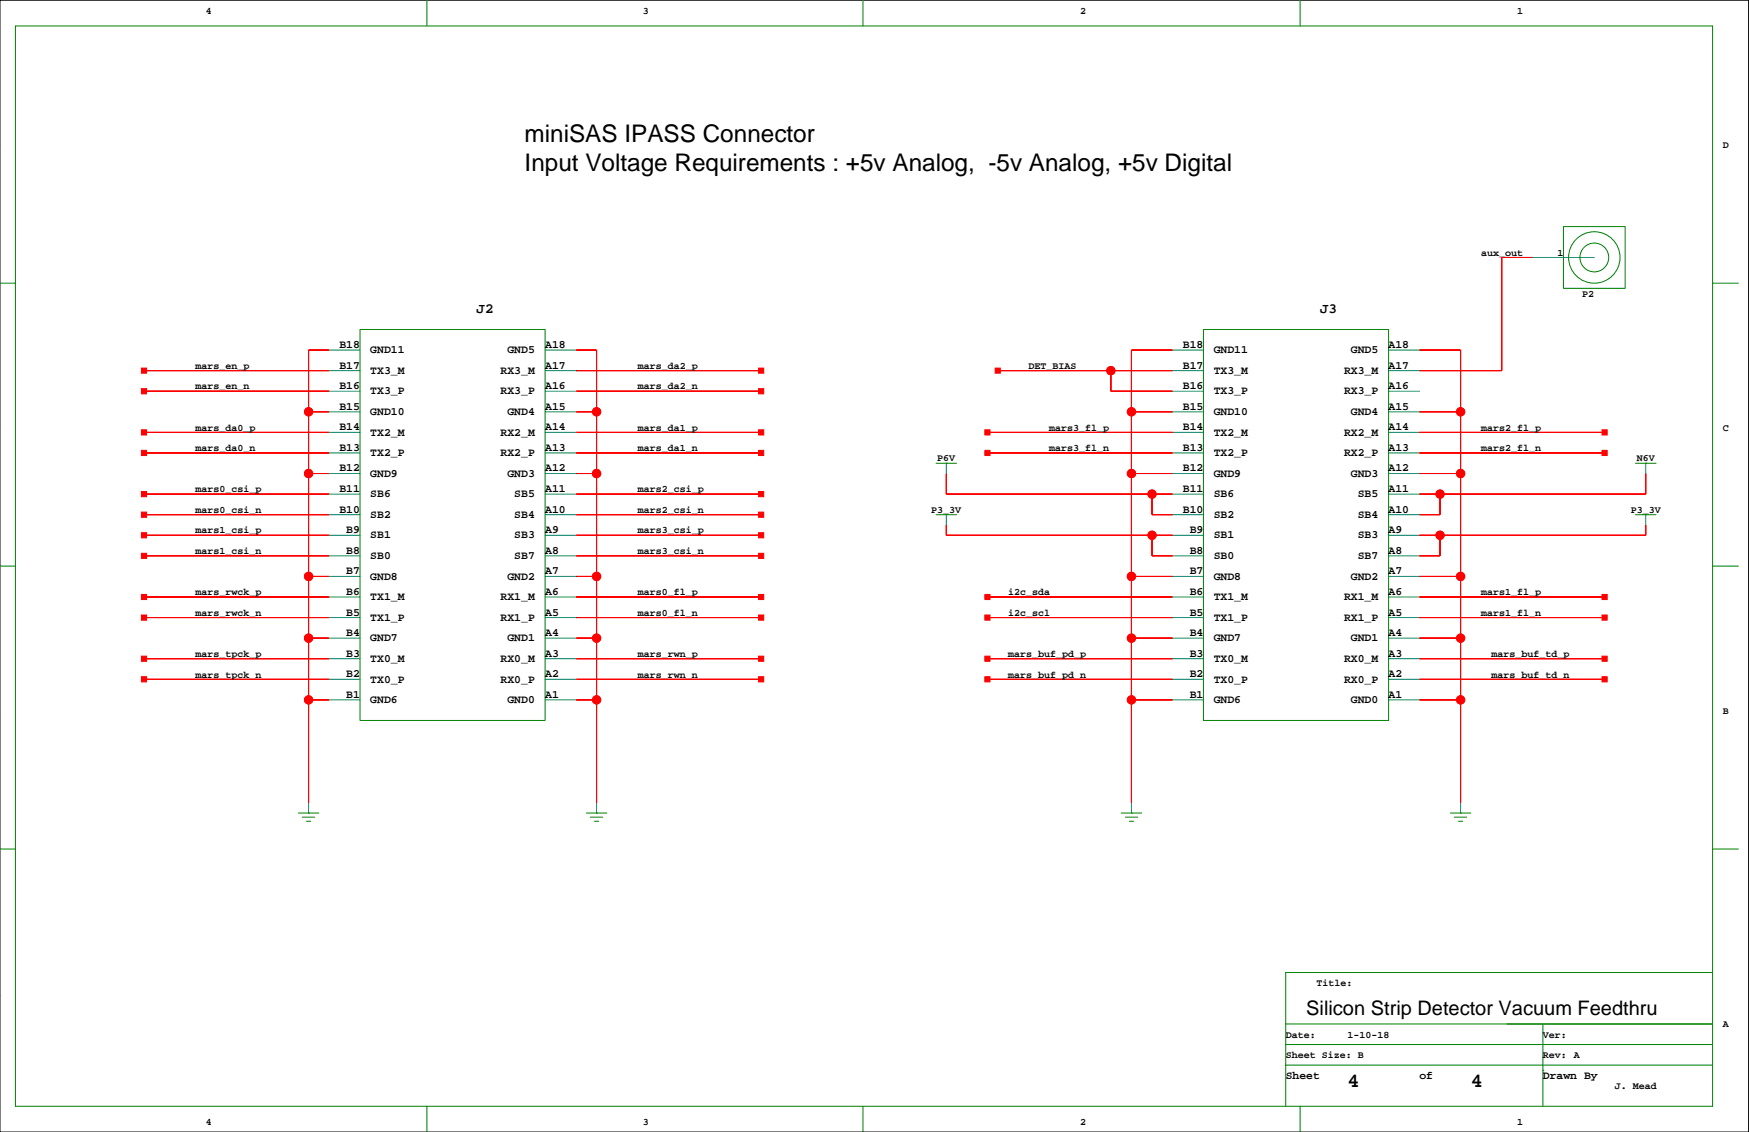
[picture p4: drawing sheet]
<svg xmlns="http://www.w3.org/2000/svg" width="432mm" height="279mm" viewBox="0 0 432 279" stroke-linecap="round" stroke-linejoin="round" font-family="sans-serif">
<path d="M0 .1h431.7v279.3h-431.7z" fill="none" stroke="#000" stroke-width=".25"/>
<g fill="none" stroke="#008000" stroke-width=".25">
<path d="M3.8 6.4h419v266.7h-419zM105.4 .1v6.3M213.1 .1v6.3M321 .1v6.3M386 55.9h15.2v15.3h-15.2zM0 69.9h3.8M422.8 69.9h6.4M88.9 81.3h45.7v96.5h-45.7zM297.1 81.3h45.7v96.5h-45.7zM231.1 114.3h5.1M233.6 114.3h.1M403.8 114.3h5"/>
<path d="M406.3 114.3h.1M0 139.7h3.8M231.1 127h5.1M233.6 127h.1M403.8 127h5M406.3 127h.1M422.8 139.7h6.4M0 209.6h3.8M73.6 200.7h5.1M74.7 201.7h3M75.7 202.7h1M76.2 200.7h.1"/>
<path d="M144.7 200.7h5.1M145.8 201.7h3M146.8 202.7h1M147.3 200.7h.1M276.8 200.7h5.1M277.8 201.7h3.1M278.8 202.7h1M279.3 200.7h.1M358.1 200.7h5M359.1 201.7h3M360.1 202.7h1M360.6 200.7h.1"/>
<path d="M422.8 209.6h6.4M317.4 257.8h105.4M317.4 252.7h105.4M380.9 252.7v20.4M422.8 240h-105.4v33.1M105.4 273.1v6.3M213.1 273.1v6.3M317.4 262.9h105.4M321 273.1v6.3M380.9 264.2h.1"/>
<circle cx="393.6" cy="63.5" r="3.6"/>
<circle cx="393.6" cy="63.5" r="6.3"/>
</g>
<g fill="none" stroke="#008080" stroke-width=".25">
<path d="M378.4 63.5h15.2M81.3 86.4h7.6M81.3 91.5h7.6M81.3 96.6h7.6M134.6 86.4h7.6M134.6 91.5h7.6M134.6 96.6h7.6M289.5 86.4h7.6M289.5 91.5h7.6M289.5 96.6h7.6M342.8 86.4h7.6M342.8 91.5h7.6"/>
<path d="M342.8 96.6h7.6M81.3 101.6h7.6M81.3 106.7h7.6M81.3 111.8h7.6M81.3 116.9h7.6M134.6 101.6h7.6M134.6 106.7h7.6M134.6 111.8h7.6M134.6 116.9h7.6M233.6 114.3v2.6M289.5 101.6h7.6M289.5 106.7h7.6"/>
<path d="M289.5 111.8h7.6M289.5 116.9h7.6M342.8 101.6h7.6M342.8 106.7h7.6M342.8 111.8h7.6M342.8 116.9h7.6M406.3 114.3v2.6M81.3 122h7.6M81.3 127h7.6M81.3 132.1h7.6M81.3 137.2h7.6M134.6 122h7.6"/>
<path d="M134.6 127h7.6M134.6 132.1h7.6M134.6 137.2h7.6M233.6 127v2.6M289.5 122h7.6M289.5 127h7.6M289.5 132.1h7.6M289.5 137.2h7.6M342.8 122h7.6M342.8 127h7.6M342.8 132.1h7.6M342.8 137.2h7.6"/>
<path d="M406.3 127v2.6M81.3 142.3h7.6M81.3 152.4h7.6M81.3 157.5h7.6M81.3 147.3h7.6M134.6 142.3h7.6M134.6 152.4h7.6M134.6 157.5h7.6M134.6 147.3h7.6M289.5 142.3h7.6M289.5 152.4h7.6M289.5 157.5h7.6"/>
<path d="M289.5 147.3h7.6M342.8 142.3h7.6M342.8 152.4h7.6M342.8 157.5h7.6M342.8 147.3h7.6M81.3 162.6h7.6M81.3 167.7h7.6M81.3 172.7h7.6M134.6 162.6h7.6M134.6 167.7h7.6M134.6 172.7h7.6M289.5 162.6h7.6"/>
<path d="M289.5 167.7h7.6M289.5 172.7h7.6M342.8 162.6h7.6M342.8 167.7h7.6M342.8 172.7h7.6M76.2 198.1v2.6M147.3 198.1v2.6M279.3 198.1v2.6M360.6 198.1v2.6"/>
</g>
<g fill="#f00" stroke="#f00" stroke-width=".25">
<path d="M233.6 116.9v5.1z" fill-rule="evenodd"/>
<path d="M233.6 122h50.8z" fill-rule="evenodd"/>
<path d="M284.4 122h5.1z" fill-rule="evenodd"/>
<path d="M284.4 122v5z" fill-rule="evenodd"/>
<path d="M284.4 127h5.1z" fill-rule="evenodd"/>
<path d="M274.3 91.5v5.1z" fill-rule="evenodd"/>
<path d="M274.3 96.6h15.2z" fill-rule="evenodd"/>
<path d="M246.3 91.5h28z" fill-rule="evenodd"/>
<path d="M274.3 91.5h15.2z" fill-rule="evenodd"/>
<path d="M245.7 90.8h1.3v1.3h-1.3z" fill-rule="evenodd"/>
<path d="M406.3 116.9v5.1z" fill-rule="evenodd"/>
<path d="M355.5 122h50.8z" fill-rule="evenodd"/>
<path d="M350.4 122h5.1z" fill-rule="evenodd"/>
<path d="M350.4 127h5.1z" fill-rule="evenodd"/>
<path d="M355.5 122v5z" fill-rule="evenodd"/>
<path d="M370.8 63.5h7.6z" fill-rule="evenodd"/>
<path d="M350.4 91.5h20.4z" fill-rule="evenodd"/>
<path d="M370.8 63.5v28z" fill-rule="evenodd"/>
<path d="M35.6 106.7h45.7z" fill-rule="evenodd"/>
<path d="M34.9 106.1h1.3v1.3h-1.3z" fill-rule="evenodd"/>
<path d="M35.6 111.8h45.7z" fill-rule="evenodd"/>
<path d="M34.9 111.2h1.3v1.2h-1.3z" fill-rule="evenodd"/>
<path d="M142.2 162.6h45.7z" fill-rule="evenodd"/>
<path d="M187.3 162h1.3v1.2h-1.3z" fill-rule="evenodd"/>
<path d="M142.2 167.7h45.7z" fill-rule="evenodd"/>
<path d="M187.3 167h1.3v1.3h-1.3z" fill-rule="evenodd"/>
<path d="M142.2 147.3h45.7z" fill-rule="evenodd"/>
<path d="M187.3 146.7h1.3v1.3h-1.3z" fill-rule="evenodd"/>
<path d="M142.2 152.4h45.7z" fill-rule="evenodd"/>
<path d="M187.3 151.8h1.3v1.3h-1.3z" fill-rule="evenodd"/>
<path d="M35.6 96.6h45.7z" fill-rule="evenodd"/>
<path d="M34.9 95.9h1.3v1.3h-1.3z" fill-rule="evenodd"/>
<path d="M35.6 91.5h45.7z" fill-rule="evenodd"/>
<path d="M34.9 90.8h1.3v1.3h-1.3z" fill-rule="evenodd"/>
<path d="M35.6 122h45.7z" fill-rule="evenodd"/>
<path d="M34.9 121.3h1.3v1.3h-1.3z" fill-rule="evenodd"/>
<path d="M35.6 127h45.7z" fill-rule="evenodd"/>
<path d="M34.9 126.4h1.3v1.3h-1.3z" fill-rule="evenodd"/>
<path d="M35.6 132.1h45.7z" fill-rule="evenodd"/>
<path d="M34.9 131.5h1.3v1.2h-1.3z" fill-rule="evenodd"/>
<path d="M35.6 137.2h45.7z" fill-rule="evenodd"/>
<path d="M34.9 136.6h1.3v1.2h-1.3z" fill-rule="evenodd"/>
<path d="M142.2 91.5h45.7z" fill-rule="evenodd"/>
<path d="M187.3 90.8h1.3v1.3h-1.3z" fill-rule="evenodd"/>
<path d="M142.2 96.6h45.7z" fill-rule="evenodd"/>
<path d="M187.3 95.9h1.3v1.3h-1.3z" fill-rule="evenodd"/>
<path d="M142.2 106.7h45.7z" fill-rule="evenodd"/>
<path d="M187.3 106.1h1.3v1.3h-1.3z" fill-rule="evenodd"/>
<path d="M142.2 111.8h45.7z" fill-rule="evenodd"/>
<path d="M187.3 111.2h1.3v1.2h-1.3z" fill-rule="evenodd"/>
<path d="M142.2 122h45.7z" fill-rule="evenodd"/>
<path d="M187.3 121.3h1.3v1.3h-1.3z" fill-rule="evenodd"/>
<path d="M142.2 127h45.7z" fill-rule="evenodd"/>
<path d="M187.3 126.4h1.3v1.3h-1.3z" fill-rule="evenodd"/>
<path d="M142.2 132.1h45.7z" fill-rule="evenodd"/>
<path d="M187.3 131.5h1.3v1.2h-1.3z" fill-rule="evenodd"/>
<path d="M142.2 137.2h45.7z" fill-rule="evenodd"/>
<path d="M187.3 136.6h1.3v1.2h-1.3z" fill-rule="evenodd"/>
<path d="M279.3 142.3h10.2z" fill-rule="evenodd"/>
<path d="M279.3 172.7v25.4z" fill-rule="evenodd"/>
<path d="M279.3 157.5h10.2z" fill-rule="evenodd"/>
<path d="M279.3 172.7h10.2z" fill-rule="evenodd"/>
<path d="M279.3 157.5v15.2z" fill-rule="evenodd"/>
<path d="M279.3 142.3v15.2z" fill-rule="evenodd"/>
<path d="M279.3 116.9v25.4z" fill-rule="evenodd"/>
<path d="M279.3 116.9h10.2z" fill-rule="evenodd"/>
<path d="M279.3 86.4h10.2z" fill-rule="evenodd"/>
<path d="M279.3 86.4v15.2z" fill-rule="evenodd"/>
<path d="M279.3 101.6v15.3z" fill-rule="evenodd"/>
<path d="M279.3 101.6h10.2z" fill-rule="evenodd"/>
<path d="M360.6 142.3v15.2z" fill-rule="evenodd"/>
<path d="M360.6 157.5v15.2z" fill-rule="evenodd"/>
<path d="M360.6 172.7v25.4z" fill-rule="evenodd"/>
<path d="M350.4 172.7h10.2z" fill-rule="evenodd"/>
<path d="M350.4 157.5h10.2z" fill-rule="evenodd"/>
<path d="M350.4 142.3h10.2z" fill-rule="evenodd"/>
<path d="M360.6 116.9v25.4z" fill-rule="evenodd"/>
<path d="M360.6 86.4v15.2z" fill-rule="evenodd"/>
<path d="M360.6 101.6v15.3z" fill-rule="evenodd"/>
<path d="M350.4 101.6h10.2z" fill-rule="evenodd"/>
<path d="M350.4 116.9h10.2z" fill-rule="evenodd"/>
<path d="M350.4 86.4h10.2z" fill-rule="evenodd"/>
<path d="M76.2 172.7v25.4z" fill-rule="evenodd"/>
<path d="M76.2 172.7h5.1z" fill-rule="evenodd"/>
<path d="M76.2 157.5v15.2z" fill-rule="evenodd"/>
<path d="M76.2 142.3h5.1z" fill-rule="evenodd"/>
<path d="M76.2 116.9h5.1z" fill-rule="evenodd"/>
<path d="M76.2 86.4h5.1z" fill-rule="evenodd"/>
<path d="M76.2 86.4v15.2z" fill-rule="evenodd"/>
<path d="M76.2 101.6h5.1z" fill-rule="evenodd"/>
<path d="M76.2 116.9v25.4z" fill-rule="evenodd"/>
<path d="M76.2 142.3v15.2z" fill-rule="evenodd"/>
<path d="M76.2 157.5h5.1z" fill-rule="evenodd"/>
<path d="M76.2 101.6v15.3z" fill-rule="evenodd"/>
<path d="M147.3 172.7v25.4z" fill-rule="evenodd"/>
<path d="M142.2 101.6h5.1z" fill-rule="evenodd"/>
<path d="M142.2 116.9h5.1z" fill-rule="evenodd"/>
<path d="M142.2 172.7h5.1z" fill-rule="evenodd"/>
<path d="M147.3 157.5v15.2z" fill-rule="evenodd"/>
<path d="M142.2 157.5h5.1z" fill-rule="evenodd"/>
<path d="M147.3 142.3v15.2z" fill-rule="evenodd"/>
<path d="M142.2 142.3h5.1z" fill-rule="evenodd"/>
<path d="M142.2 86.4h5.1z" fill-rule="evenodd"/>
<path d="M147.3 86.4v15.2z" fill-rule="evenodd"/>
<path d="M147.3 116.9v25.4z" fill-rule="evenodd"/>
<path d="M147.3 101.6v15.3z" fill-rule="evenodd"/>
<path d="M35.6 147.3h45.7z" fill-rule="evenodd"/>
<path d="M34.9 146.7h1.3v1.3h-1.3z" fill-rule="evenodd"/>
<path d="M35.6 152.4h45.7z" fill-rule="evenodd"/>
<path d="M34.9 151.8h1.3v1.3h-1.3z" fill-rule="evenodd"/>
<path d="M243.8 162.6h45.7z" fill-rule="evenodd"/>
<path d="M243.1 162h1.3v1.2h-1.3z" fill-rule="evenodd"/>
<path d="M243.8 167.7h45.7z" fill-rule="evenodd"/>
<path d="M243.1 167h1.3v1.3h-1.3z" fill-rule="evenodd"/>
<path d="M350.4 162.6h45.7z" fill-rule="evenodd"/>
<path d="M395.5 162h1.3v1.2h-1.3z" fill-rule="evenodd"/>
<path d="M350.4 167.7h45.7z" fill-rule="evenodd"/>
<path d="M395.5 167h1.3v1.3h-1.3z" fill-rule="evenodd"/>
<path d="M243.8 147.3h45.7z" fill-rule="evenodd"/>
<path d="M243.1 146.7h1.3v1.3h-1.3z" fill-rule="evenodd"/>
<path d="M243.8 152.4h45.7z" fill-rule="evenodd"/>
<path d="M243.1 151.8h1.3v1.3h-1.3z" fill-rule="evenodd"/>
<path d="M35.6 162.6h45.7z" fill-rule="evenodd"/>
<path d="M34.9 162h1.3v1.2h-1.3z" fill-rule="evenodd"/>
<path d="M35.6 167.7h45.7z" fill-rule="evenodd"/>
<path d="M34.9 167h1.3v1.3h-1.3z" fill-rule="evenodd"/>
<path d="M350.4 147.3h45.7z" fill-rule="evenodd"/>
<path d="M395.5 146.7h1.3v1.3h-1.3z" fill-rule="evenodd"/>
<path d="M350.4 152.4h45.7z" fill-rule="evenodd"/>
<path d="M395.5 151.8h1.3v1.3h-1.3z" fill-rule="evenodd"/>
<path d="M406.3 129.6v2.5z" fill-rule="evenodd"/>
<path d="M355.5 132.1h50.8z" fill-rule="evenodd"/>
<path d="M350.4 137.2h5.1z" fill-rule="evenodd"/>
<path d="M355.5 132.1v5.1z" fill-rule="evenodd"/>
<path d="M350.4 132.1h5.1z" fill-rule="evenodd"/>
<path d="M233.6 129.6v2.5z" fill-rule="evenodd"/>
<path d="M233.6 132.1h50.8z" fill-rule="evenodd"/>
<path d="M284.4 137.2h5.1z" fill-rule="evenodd"/>
<path d="M284.4 132.1v5.1z" fill-rule="evenodd"/>
<path d="M284.4 132.1h5.1z" fill-rule="evenodd"/>
<path d="M350.4 106.7h45.7z" fill-rule="evenodd"/>
<path d="M395.5 106.1h1.3v1.3h-1.3z" fill-rule="evenodd"/>
<path d="M350.4 111.8h45.7z" fill-rule="evenodd"/>
<path d="M395.5 111.2h1.3v1.2h-1.3z" fill-rule="evenodd"/>
<path d="M243.8 106.7h45.7z" fill-rule="evenodd"/>
<path d="M243.1 106.1h1.3v1.3h-1.3z" fill-rule="evenodd"/>
<path d="M243.8 111.8h45.7z" fill-rule="evenodd"/>
<path d="M243.1 111.2h1.3v1.2h-1.3z" fill-rule="evenodd"/>
<circle cx="284.4" cy="122" r="1.02"/>
<circle cx="274.3" cy="91.5" r="1.02"/>
<circle cx="355.5" cy="122" r="1.02"/>
<circle cx="279.3" cy="172.7" r="1.02"/>
<circle cx="279.3" cy="157.5" r="1.02"/>
<circle cx="279.3" cy="142.3" r="1.02"/>
<circle cx="279.3" cy="116.9" r="1.02"/>
<circle cx="279.3" cy="101.6" r="1.02"/>
<circle cx="360.6" cy="172.7" r="1.02"/>
<circle cx="360.6" cy="157.5" r="1.02"/>
<circle cx="360.6" cy="142.3" r="1.02"/>
<circle cx="360.6" cy="101.6" r="1.02"/>
<circle cx="360.6" cy="116.9" r="1.02"/>
<circle cx="76.2" cy="172.7" r="1.02"/>
<circle cx="76.2" cy="142.3" r="1.02"/>
<circle cx="76.2" cy="157.5" r="1.02"/>
<circle cx="76.2" cy="116.9" r="1.02"/>
<circle cx="76.2" cy="101.6" r="1.02"/>
<circle cx="147.3" cy="172.7" r="1.02"/>
<circle cx="147.3" cy="157.5" r="1.02"/>
<circle cx="147.3" cy="142.3" r="1.02"/>
<circle cx="147.3" cy="116.9" r="1.02"/>
<circle cx="147.3" cy="101.6" r="1.02"/>
<circle cx="355.5" cy="132.1" r="1.02"/>
<circle cx="284.4" cy="132.1" r="1.02"/>
</g>
<g fill="none" stroke="#f00" stroke-width=".25">
<path d="M378.4 63.5h-7.6v28h-20.4M35.6 96.6h45.7M35.6 91.5h45.7M81.3 86.4h-5.1v111.7M142.2 96.6h45.7M142.2 91.5h45.7M142.2 86.4h5.1v111.7M246.3 91.5h43.2M274.3 91.5v5.1h15.2M289.5 86.4h-10.2v111.7M350.4 86.4h10.2v111.7M35.6 106.7h45.7"/>
<path d="M35.6 111.8h45.7M76.2 116.9h5.1M76.2 101.6h5.1M142.2 106.7h45.7M142.2 111.8h45.7M142.2 116.9h5.1M142.2 101.6h5.1M233.6 116.9v5.1h55.9M243.8 106.7h45.7M243.8 111.8h45.7M279.3 116.9h10.2M279.3 101.6h10.2"/>
<path d="M350.4 106.7h45.7M350.4 111.8h45.7M350.4 116.9h10.2M350.4 101.6h10.2M406.3 116.9v5.1h-55.9M35.6 122h45.7M35.6 127h45.7M35.6 132.1h45.7M35.6 137.2h45.7M142.2 122h45.7M142.2 127h45.7M142.2 132.1h45.7"/>
<path d="M142.2 137.2h45.7M233.6 129.6v2.5h55.9M284.4 122v5h5.1M284.4 132.1v5.1h5.1M355.5 122v5h-5.1M355.5 132.1v5.1h-5.1M406.3 129.6v2.5h-55.9M35.6 147.3h45.7M35.6 152.4h45.7M76.2 142.3h5.1M76.2 157.5h5.1M142.2 147.3h45.7"/>
<path d="M142.2 152.4h45.7M142.2 142.3h5.1M142.2 157.5h5.1M243.8 147.3h45.7M243.8 152.4h45.7M279.3 142.3h10.2M279.3 157.5h10.2M350.4 147.3h45.7M350.4 152.4h45.7M350.4 142.3h10.2M350.4 157.5h10.2M35.6 162.6h45.7"/>
<path d="M35.6 167.7h45.7M76.2 172.7h5.1M142.2 162.6h45.7M142.2 167.7h45.7M142.2 172.7h5.1M243.8 162.6h45.7M243.8 167.7h45.7M279.3 172.7h10.2M350.4 162.6h45.7M350.4 167.7h45.7M350.4 172.7h10.2"/>
<circle cx="274.3" cy="91.5" r="1.02"/>
<circle cx="76.2" cy="101.6" r="1.02"/>
<circle cx="76.2" cy="116.9" r="1.02"/>
<circle cx="147.3" cy="101.6" r="1.02"/>
<circle cx="147.3" cy="116.9" r="1.02"/>
<circle cx="279.3" cy="101.6" r="1.02"/>
<circle cx="279.3" cy="116.9" r="1.02"/>
<circle cx="360.6" cy="101.6" r="1.02"/>
<circle cx="360.6" cy="116.9" r="1.02"/>
<circle cx="284.4" cy="122" r="1.02"/>
<circle cx="284.4" cy="132.1" r="1.02"/>
<circle cx="355.5" cy="122" r="1.02"/>
<circle cx="355.5" cy="132.1" r="1.02"/>
<circle cx="76.2" cy="157.5" r="1.02"/>
<circle cx="76.2" cy="142.3" r="1.02"/>
<circle cx="147.3" cy="142.3" r="1.02"/>
<circle cx="147.3" cy="157.5" r="1.02"/>
<circle cx="279.3" cy="142.3" r="1.02"/>
<circle cx="279.3" cy="157.5" r="1.02"/>
<circle cx="360.6" cy="157.5" r="1.02"/>
<circle cx="360.6" cy="142.3" r="1.02"/>
<circle cx="76.2" cy="172.7" r="1.02"/>
<circle cx="147.3" cy="172.7" r="1.02"/>
<circle cx="279.3" cy="172.7" r="1.02"/>
<circle cx="360.6" cy="172.7" r="1.02"/>
</g>
<g font-size="6">
<text x="129.5" y="35">miniSAS IPASS Connector</text>
<text x="129.5" y="42.2">Input Voltage Requirements : +5v Analog, -5v Analog, +5v Digital</text>
</g>
<g font-size="4.9">
<text x="322.5" y="250.6">Silicon Strip Detector Vacuum Feedthru</text>
<text x="332.7" y="268.4">4</text>
<text x="363.1" y="268.4">4</text>
</g>
<g font-size="3.5">
<text x="117.7" y="77.2">J2</text>
<text x="325.9" y="77.2">J3</text>
</g>
<g font-size="2.8">
<text x="83.8" y="85.9">B18</text>
<text x="91.4" y="87.2">GND11</text>
<text x="125.3" y="87.2">GND5</text>
<text x="134.6" y="85.9">A18</text>
<text x="292" y="85.9">B18</text>
<text x="299.7" y="87.2">GND11</text>
<text x="333.5" y="87.2">GND5</text>
<text x="342.8" y="85.9">A18</text>
<text x="83.8" y="91">B17</text>
<text x="91.4" y="92.3">TX3_M</text>
<text x="123.6" y="92.3">RX3_M</text>
<text x="134.6" y="91">A17</text>
<text x="292" y="91">B17</text>
<text x="299.7" y="92.3">TX3_M</text>
<text x="331.8" y="92.3">RX3_M</text>
<text x="342.8" y="91">A17</text>
<text x="83.8" y="96.1">B16</text>
<text x="83.8" y="101.1">B15</text>
<text x="91.4" y="97.4">TX3_P</text>
<text x="123.6" y="97.4">RX3_P</text>
<text x="134.6" y="96.1">A16</text>
<text x="134.6" y="101.1">A15</text>
<text x="292" y="96.1">B16</text>
<text x="292" y="101.1">B15</text>
<text x="299.7" y="97.4">TX3_P</text>
<text x="331.8" y="97.4">RX3_P</text>
<text x="342.8" y="96.1">A16</text>
<text x="342.8" y="101.1">A15</text>
<text x="83.8" y="106.2">B14</text>
<text x="91.4" y="102.4">GND10</text>
<text x="91.4" y="107.5">TX2_M</text>
<text x="123.6" y="107.5">RX2_M</text>
<text x="125.3" y="102.4">GND4</text>
<text x="134.6" y="106.2">A14</text>
<text x="292" y="106.2">B14</text>
<text x="299.7" y="102.4">GND10</text>
<text x="299.7" y="107.5">TX2_M</text>
<text x="331.8" y="107.5">RX2_M</text>
<text x="333.5" y="102.4">GND4</text>
<text x="342.8" y="106.2">A14</text>
<text x="83.8" y="111.3">B13</text>
<text x="91.4" y="112.6">TX2_P</text>
<text x="123.6" y="112.6">RX2_P</text>
<text x="134.6" y="111.3">A13</text>
<text x="292" y="111.3">B13</text>
<text x="299.7" y="112.6">TX2_P</text>
<text x="331.8" y="112.6">RX2_P</text>
<text x="342.8" y="111.3">A13</text>
<text x="83.8" y="116.4">B12</text>
<text x="91.4" y="117.7">GND9</text>
<text x="125.3" y="117.7">GND3</text>
<text x="134.6" y="116.4">A12</text>
<text x="292" y="116.4">B12</text>
<text x="299.7" y="117.7">GND9</text>
<text x="333.5" y="117.7">GND3</text>
<text x="342.8" y="116.4">A12</text>
<text x="83.8" y="121.5">B11</text>
<text x="91.4" y="122.7">SB6</text>
<text x="127" y="122.7">SB5</text>
<text x="134.6" y="121.5">A11</text>
<text x="292" y="121.5">B11</text>
<text x="299.7" y="122.7">SB6</text>
<text x="335.2" y="122.7">SB5</text>
<text x="342.8" y="121.5">A11</text>
<text x="83.8" y="126.5">B10</text>
<text x="85.5" y="131.6">B9</text>
<text x="91.4" y="127.8">SB2</text>
<text x="127" y="127.8">SB4</text>
<text x="134.6" y="126.5">A10</text>
<text x="134.6" y="131.6">A9</text>
<text x="292" y="126.5">B10</text>
<text x="293.7" y="131.6">B9</text>
<text x="299.7" y="127.8">SB2</text>
<text x="335.2" y="127.8">SB4</text>
<text x="342.8" y="126.5">A10</text>
<text x="342.8" y="131.6">A9</text>
<text x="85.5" y="136.7">B8</text>
<text x="91.4" y="132.9">SB1</text>
<text x="91.4" y="138">SB0</text>
<text x="127" y="132.9">SB3</text>
<text x="127" y="138">SB7</text>
<text x="134.6" y="136.7">A8</text>
<text x="293.7" y="136.7">B8</text>
<text x="299.7" y="132.9">SB1</text>
<text x="299.7" y="138">SB0</text>
<text x="335.2" y="132.9">SB3</text>
<text x="335.2" y="138">SB7</text>
<text x="342.8" y="136.7">A8</text>
<text x="85.5" y="141.8">B7</text>
<text x="91.4" y="143.1">GND8</text>
<text x="125.3" y="143.1">GND2</text>
<text x="134.6" y="141.8">A7</text>
<text x="293.7" y="141.8">B7</text>
<text x="299.7" y="143.1">GND8</text>
<text x="333.5" y="143.1">GND2</text>
<text x="342.8" y="141.8">A7</text>
<text x="85.5" y="146.8">B6</text>
<text x="91.4" y="148.1">TX1_M</text>
<text x="123.6" y="148.1">RX1_M</text>
<text x="134.6" y="146.8">A6</text>
<text x="293.7" y="146.8">B6</text>
<text x="299.7" y="148.1">TX1_M</text>
<text x="331.8" y="148.1">RX1_M</text>
<text x="342.8" y="146.8">A6</text>
<text x="85.5" y="151.9">B5</text>
<text x="91.4" y="153.2">TX1_P</text>
<text x="123.6" y="153.2">RX1_P</text>
<text x="134.6" y="151.9">A5</text>
<text x="293.7" y="151.9">B5</text>
<text x="299.7" y="153.2">TX1_P</text>
<text x="331.8" y="153.2">RX1_P</text>
<text x="342.8" y="151.9">A5</text>
<text x="85.5" y="157">B4</text>
<text x="91.4" y="158.3">GND7</text>
<text x="125.3" y="158.3">GND1</text>
<text x="134.6" y="157">A4</text>
<text x="293.7" y="157">B4</text>
<text x="299.7" y="158.3">GND7</text>
<text x="333.5" y="158.3">GND1</text>
<text x="342.8" y="157">A4</text>
<text x="85.5" y="162.1">B3</text>
<text x="85.5" y="167.2">B2</text>
<text x="91.4" y="163.4">TX0_M</text>
<text x="123.6" y="163.4">RX0_M</text>
<text x="134.6" y="162.1">A3</text>
<text x="134.6" y="167.2">A2</text>
<text x="293.7" y="162.1">B3</text>
<text x="293.7" y="167.2">B2</text>
<text x="299.7" y="163.4">TX0_M</text>
<text x="331.8" y="163.4">RX0_M</text>
<text x="342.8" y="162.1">A3</text>
<text x="342.8" y="167.2">A2</text>
<text x="85.5" y="172.2">B1</text>
<text x="91.4" y="168.5">TX0_P</text>
<text x="91.4" y="173.5">GND6</text>
<text x="123.6" y="168.5">RX0_P</text>
<text x="125.3" y="173.5">GND0</text>
<text x="134.6" y="172.2">A1</text>
<text x="293.7" y="172.2">B1</text>
<text x="299.7" y="168.5">TX0_P</text>
<text x="299.7" y="173.5">GND6</text>
<text x="331.8" y="168.5">RX0_P</text>
<text x="333.5" y="173.5">GND0</text>
<text x="342.8" y="172.2">A1</text>
<text x="317.4" y="266.2">Sheet</text>
<text x="350.4" y="266.2">of</text>
<text x="380.9" y="266.2">Drawn By</text>
</g>
<g font-size="2.5">
<text x="50.8" y="3.4">4</text>
<text x="158.7" y="3.4">3</text>
<text x="266.6" y="3.4">2</text>
<text x="374.6" y="3.4">1</text>
<text x="425.4" y="36.4">D</text>
<text x="365.7" y="63.1">aux_out</text>
<text x="384.5" y="63.1">1</text>
<text x="390.6" y="73.3">P2</text>
<text x="48.2" y="91">mars_en_p</text>
<text x="157.4" y="91">mars_da2_p</text>
<text x="253.9" y="91">DET_BIAS</text>
<text x="48.2" y="96.1">mars_en_n</text>
<text x="157.4" y="96.1">mars_da2_n</text>
<text x="48.2" y="106.3">mars_da0_p</text>
<text x="157.4" y="106.3">mars_da1_p</text>
<text x="259" y="106.3">mars3_fl_p</text>
<text x="365.7" y="106.3">mars2_fl_p</text>
<text x="425.4" y="106.3">C</text>
<text x="48.2" y="111.4">mars_da0_n</text>
<text x="157.4" y="111.4">mars_da1_n</text>
<text x="231.4" y="113.9">P6V</text>
<text x="259" y="111.4">mars3_fl_n</text>
<text x="365.7" y="111.4">mars2_fl_n</text>
<text x="404.1" y="113.9">N6V</text>
<text x="48.2" y="121.5">mars0_csi_p</text>
<text x="157.4" y="121.5">mars2_csi_p</text>
<text x="48.2" y="126.6">mars0_csi_n</text>
<text x="48.2" y="131.7">mars1_csi_p</text>
<text x="157.4" y="126.6">mars2_csi_n</text>
<text x="157.4" y="131.7">mars3_csi_p</text>
<text x="229.9" y="126.6">P3_3V</text>
<text x="402.6" y="126.6">P3_3V</text>
<text x="48.2" y="136.8">mars1_csi_n</text>
<text x="157.4" y="136.8">mars3_csi_n</text>
<text x="48.2" y="146.9">mars_rwck_p</text>
<text x="157.4" y="146.9">mars0_fl_p</text>
<text x="248.9" y="146.9">i2c_sda</text>
<text x="365.7" y="146.9">mars1_fl_p</text>
<text x="48.2" y="152">mars_rwck_n</text>
<text x="157.4" y="152">mars0_fl_n</text>
<text x="248.9" y="152">i2c_scl</text>
<text x="365.7" y="152">mars1_fl_n</text>
<text x="48.2" y="162.1">mars_tpck_p</text>
<text x="48.2" y="167.2">mars_tpck_n</text>
<text x="157.4" y="162.1">mars_rwn_p</text>
<text x="157.4" y="167.2">mars_rwn_n</text>
<text x="248.9" y="162.1">mars_buf_pd_p</text>
<text x="248.9" y="167.2">mars_buf_pd_n</text>
<text x="368.2" y="162.1">mars_buf_td_p</text>
<text x="368.2" y="167.2">mars_buf_td_n</text>
<text x="425.4" y="176.1">B</text>
<text x="325" y="243.4">Title:</text>
<text x="317.4" y="256.1">Date:</text>
<text x="332.7" y="256.1">1-10-18</text>
<text x="380.9" y="256.1">Ver:</text>
<text x="425.4" y="253.6">A</text>
<text x="317.4" y="261.2">Sheet Size: B</text>
<text x="380.9" y="261.2">Rev: A</text>
<text x="398.7" y="268.8">J. Mead</text>
<text x="50.8" y="277.7">4</text>
<text x="158.7" y="277.7">3</text>
<text x="266.6" y="277.7">2</text>
<text x="374.6" y="277.7">1</text>
</g>
</svg>
